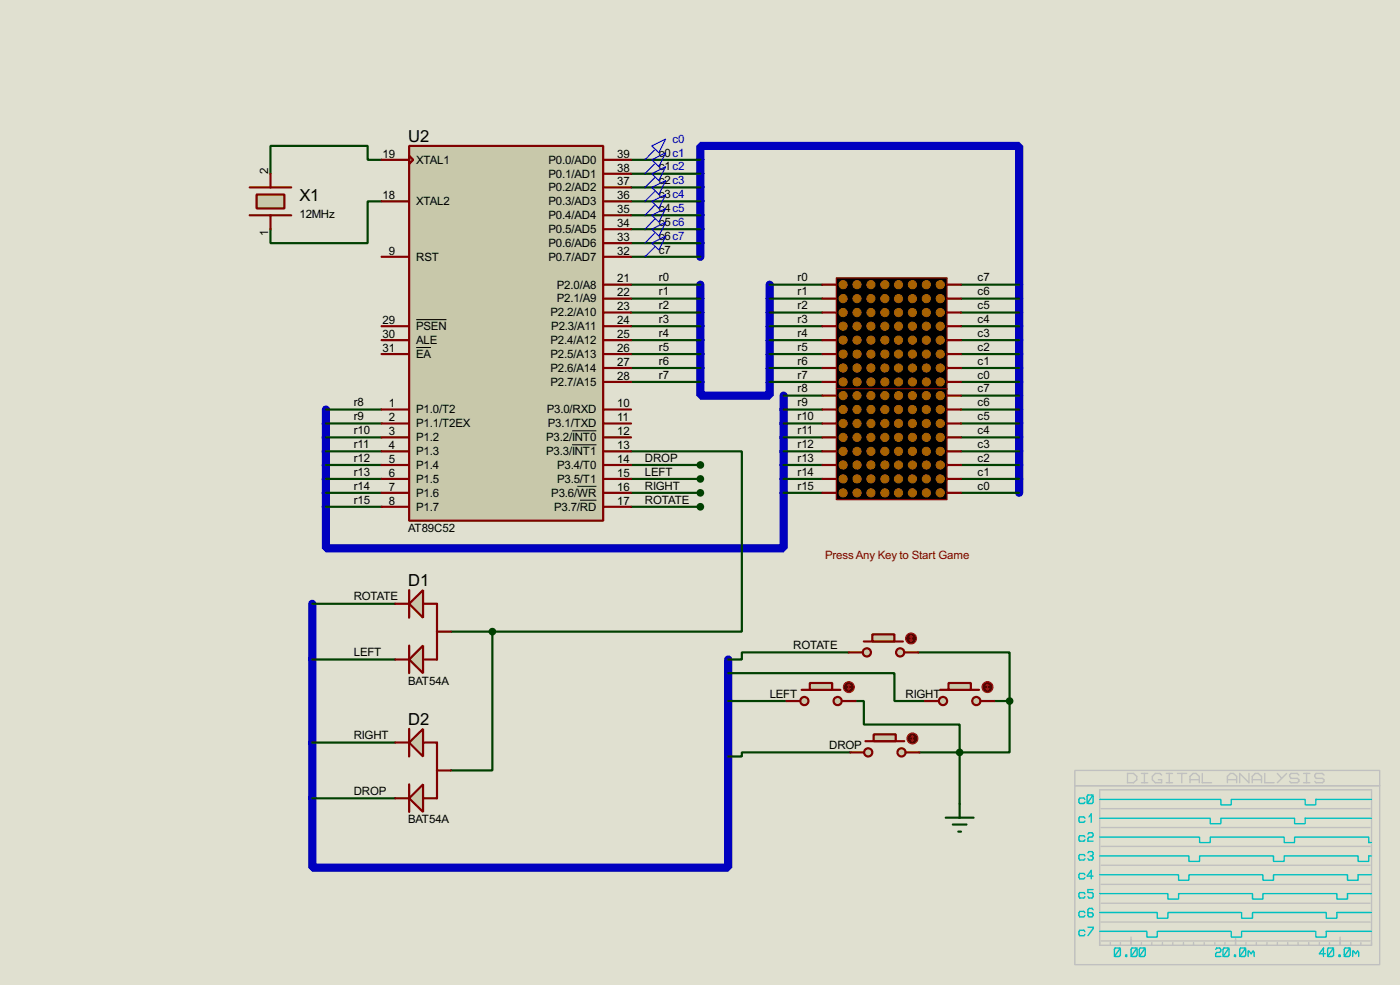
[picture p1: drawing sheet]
<svg xmlns="http://www.w3.org/2000/svg" width="256mm" height="180mm" viewBox="0 0 256 180" stroke-linecap="round" stroke-linejoin="round" font-family="sans-serif">
<path d="M0 0h256.5v180.3h-256.5z" fill="#e0e0d0"/>
<path d="M128.3 47v-20.3h58.4v63.5M128.3 52.1v20.3h12.7v-20.3M143.6 72.4v28h-83.9v-25.4M57.2 110.5v48.3h76.2v-38.1" fill="none" stroke="#0000c0" stroke-width="1.5"/>
<g fill="none" stroke="#004000" stroke-width=".4">
<path d="M69.9 29.3h-2.5v-2.6h-17.8v5.1M69.9 36.9h-2.5v7.6h-17.8v-2.5M115.6 29.3h12.7M115.6 31.8h12.7M115.6 34.3h12.7M115.6 36.9h12.7M115.6 39.4h12.7M115.6 52.1h12.7M115.6 54.7h12.7M115.6 57.2h12.7M115.6 59.7h12.7M115.6 42h12.7"/>
<path d="M115.6 44.5h12.7M115.6 47h12.7M141 52.1h9.7M141 54.7h9.7M141 57.2h9.7M141 59.7h9.7M176.1 52.1h10.6M176.1 54.7h10.6M176.1 57.2h10.6M176.1 59.7h10.6M59.7 75h10.2M59.7 77.5h10.2"/>
<path d="M115.6 62.3h12.7M115.6 64.8h12.7M115.6 67.4h12.7M115.6 69.9h12.7M141 62.3h9.7M141 64.8h9.7M141 67.4h9.7M141 69.9h9.7M143.6 75h7.1M143.6 72.4h7.1M143.6 77.5h7.1M176.1 62.3h10.6"/>
<path d="M176.1 64.8h10.6M176.1 67.4h10.6M176.1 69.9h10.6M176.1 75h10.6M176.1 72.4h10.6M176.1 77.5h10.6M59.7 85.1h10.2M59.7 87.7h10.2M59.7 90.2h10.2M59.7 92.8h10.2M59.7 80.1h10.2M59.7 82.6h10.2"/>
<path d="M115.6 82.6h20.3v33h-45.7M115.6 85.1h12.7M115.6 87.7h12.7M115.6 90.2h12.7M115.6 92.8h12.7M143.6 85.1h7.1M143.6 87.7h7.1M143.6 90.2h7.1M143.6 80.1h7.1M143.6 82.6h7.1M176.1 85.1h10.6M176.1 87.7h10.6"/>
<path d="M176.1 90.2h10.6M176.1 80.1h10.6M176.1 82.6h10.6M57.2 110.5h15.2M82.6 115.6h7.6M90.2 115.6v25.4h-7.6M155.5 119.4h-19.6v1.3h-2.5M168.2 119.4h16.8v8.9M57.2 120.7h15.2M57.2 135.9h15.2M133.4 123.2h30.5v5.1h5.6M133.4 128.3h10.7"/>
<path d="M155.8 137.7h-19.9v.8h-2.5M156.8 128.3h1.5v4.3h17.5v5.1M168.5 137.7h7.3M175.8 137.7v9.4M182.2 128.3h2.8M185 128.3v9.4h-9.2M57.2 146.1h15.2"/>
</g>
<g fill="#c8c8aa" stroke="#800000" stroke-width=".4">
<circle cx="165.1" cy="137.7" r=".75"/>
<circle cx="159" cy="137.7" r=".75"/>
</g>
<path d="M158.6 135.7h7.1" fill="none" stroke="#800000" stroke-width=".4"/>
<path d="M160.1 134.4h4v1.3h-4z" fill="#c8c8aa" stroke="#800000" stroke-width=".4"/>
<path d="M155.8 137.7h2.5M165.9 137.7h2.6" fill="none" stroke="#800000" stroke-width=".4"/>
<circle cx="167.1" cy="135.2" r="1" fill="#400000" stroke="#f00" stroke-width=".2"/>
<path d="M166.9 135.4l.3 .3M167.2 134.7v1M167.2 134.7l-.3 .2M167.2 134.7l.2 .2M167.4 135.4l-.2 .3" fill="none" stroke="#f00" stroke-width=".2"/>
<g fill="#c8c8aa" stroke="#800000" stroke-width=".4">
<circle cx="164.9" cy="119.4" r=".75"/>
<circle cx="158.8" cy="119.4" r=".75"/>
</g>
<path d="M158.3 117.4h7.1" fill="none" stroke="#800000" stroke-width=".4"/>
<path d="M159.8 116.1h4.1v1.3h-4.1z" fill="#c8c8aa" stroke="#800000" stroke-width=".4"/>
<path d="M155.5 119.4h2.5M165.7 119.4h2.5" fill="none" stroke="#800000" stroke-width=".4"/>
<circle cx="166.9" cy="116.9" r="1" fill="#400000" stroke="#f00" stroke-width=".2"/>
<path d="M166.7 117.1l.2 .3M166.9 116.4v1M166.9 116.4l-.2 .2M166.9 116.4l.3 .2M167.2 117.1l-.3 .3" fill="none" stroke="#f00" stroke-width=".2"/>
<g fill="#c8c8aa" stroke="#800000" stroke-width=".4">
<circle cx="153.4" cy="128.3" r=".75"/>
<circle cx="147.3" cy="128.3" r=".75"/>
</g>
<path d="M146.9 126.3h7.1" fill="none" stroke="#800000" stroke-width=".4"/>
<path d="M148.4 125h4.1v1.3h-4.1z" fill="#c8c8aa" stroke="#800000" stroke-width=".4"/>
<path d="M144.1 128.3h2.5M154.2 128.3h2.6" fill="none" stroke="#800000" stroke-width=".4"/>
<circle cx="155.5" cy="125.8" r="1" fill="#400000" stroke="#f00" stroke-width=".2"/>
<path d="M155.2 126l.3 .3M155.5 125.3v1M155.5 125.3l-.3 .2M155.5 125.3l.3 .2M155.8 126l-.3 .3" fill="none" stroke="#f00" stroke-width=".2"/>
<g fill="#c8c8aa" stroke="#800000" stroke-width=".4">
<circle cx="178.8" cy="128.3" r=".75"/>
<circle cx="172.7" cy="128.3" r=".75"/>
</g>
<path d="M172.3 126.3h7.1" fill="none" stroke="#800000" stroke-width=".4"/>
<path d="M173.8 125h4.1v1.3h-4.1z" fill="#c8c8aa" stroke="#800000" stroke-width=".4"/>
<path d="M169.5 128.3h2.5M179.6 128.3h2.6" fill="none" stroke="#800000" stroke-width=".4"/>
<circle cx="180.9" cy="125.8" r="1" fill="#400000" stroke="#f00" stroke-width=".2"/>
<path d="M180.6 126l.3 .3M180.9 125.3v1M180.9 125.3l-.3 .2M180.9 125.3l.3 .2M181.2 126l-.3 .3" fill="none" stroke="#f00" stroke-width=".2"/>
<path d="M173.3 149.7h5.1M174.6 150.9h2.5M175.6 152.2h.5M175.8 147.1v2.6" fill="none" stroke="#004000" stroke-width=".4"/>
<path d="M153.2 50.9h20.3v20.3h-20.3z" fill="#000" stroke="#800000" stroke-width=".2"/>
<g fill="#a86202" stroke="#a86202" stroke-width=".18">
<circle cx="154.4" cy="69.9" r=".75"/>
<circle cx="157" cy="69.9" r=".75"/>
<circle cx="159.5" cy="69.9" r=".75"/>
<circle cx="162.1" cy="69.9" r=".75"/>
<circle cx="164.6" cy="69.9" r=".75"/>
<circle cx="167.1" cy="69.9" r=".75"/>
<circle cx="169.7" cy="69.9" r=".75"/>
<circle cx="172.2" cy="69.9" r=".75"/>
<circle cx="154.4" cy="67.4" r=".75"/>
<circle cx="157" cy="67.4" r=".75"/>
<circle cx="159.5" cy="67.4" r=".75"/>
<circle cx="162.1" cy="67.4" r=".75"/>
<circle cx="164.6" cy="67.4" r=".75"/>
<circle cx="167.1" cy="67.4" r=".75"/>
<circle cx="169.7" cy="67.4" r=".75"/>
<circle cx="172.2" cy="67.4" r=".75"/>
<circle cx="154.4" cy="64.8" r=".75"/>
<circle cx="157" cy="64.8" r=".75"/>
<circle cx="159.5" cy="64.8" r=".75"/>
<circle cx="162.1" cy="64.8" r=".75"/>
<circle cx="164.6" cy="64.8" r=".75"/>
<circle cx="167.1" cy="64.8" r=".75"/>
<circle cx="169.7" cy="64.8" r=".75"/>
<circle cx="172.2" cy="64.8" r=".75"/>
<circle cx="154.4" cy="62.3" r=".75"/>
<circle cx="157" cy="62.3" r=".75"/>
<circle cx="159.5" cy="62.3" r=".75"/>
<circle cx="162.1" cy="62.3" r=".75"/>
<circle cx="164.6" cy="62.3" r=".75"/>
<circle cx="167.1" cy="62.3" r=".75"/>
<circle cx="169.7" cy="62.3" r=".75"/>
<circle cx="172.2" cy="62.3" r=".75"/>
<circle cx="154.4" cy="59.7" r=".75"/>
<circle cx="157" cy="59.7" r=".75"/>
<circle cx="159.5" cy="59.7" r=".75"/>
<circle cx="162.1" cy="59.7" r=".75"/>
<circle cx="164.6" cy="59.7" r=".75"/>
<circle cx="167.1" cy="59.7" r=".75"/>
<circle cx="169.7" cy="59.7" r=".75"/>
<circle cx="172.2" cy="59.7" r=".75"/>
<circle cx="154.4" cy="57.2" r=".75"/>
<circle cx="157" cy="57.2" r=".75"/>
<circle cx="159.5" cy="57.2" r=".75"/>
<circle cx="162.1" cy="57.2" r=".75"/>
<circle cx="164.6" cy="57.2" r=".75"/>
<circle cx="167.1" cy="57.2" r=".75"/>
<circle cx="169.7" cy="57.2" r=".75"/>
<circle cx="172.2" cy="57.2" r=".75"/>
<circle cx="154.4" cy="54.7" r=".75"/>
<circle cx="157" cy="54.7" r=".75"/>
<circle cx="159.5" cy="54.7" r=".75"/>
<circle cx="162.1" cy="54.7" r=".75"/>
<circle cx="164.6" cy="54.7" r=".75"/>
<circle cx="167.1" cy="54.7" r=".75"/>
<circle cx="169.7" cy="54.7" r=".75"/>
<circle cx="172.2" cy="54.7" r=".75"/>
<circle cx="154.4" cy="52.1" r=".75"/>
<circle cx="157" cy="52.1" r=".75"/>
<circle cx="159.5" cy="52.1" r=".75"/>
<circle cx="162.1" cy="52.1" r=".75"/>
<circle cx="164.6" cy="52.1" r=".75"/>
<circle cx="167.1" cy="52.1" r=".75"/>
<circle cx="169.7" cy="52.1" r=".75"/>
<circle cx="172.2" cy="52.1" r=".75"/>
</g>
<g fill="none" stroke="#800000" stroke-width=".4">
<path d="M150.7 59.7h2.5M150.7 57.2h2.5M150.7 54.7h2.5M150.7 52.1h2.5M173.5 59.7h2.6M173.5 57.2h2.6M173.5 54.7h2.6M173.5 52.1h2.6M150.7 69.9h2.5M150.7 67.4h2.5M150.7 64.8h2.5M150.7 62.3h2.5"/>
<path d="M173.5 69.9h2.6M173.5 67.4h2.6M173.5 64.8h2.6M173.5 62.3h2.6"/>
</g>
<g fill="#004000" stroke="#004000" stroke-width=".4">
<circle cx="175.8" cy="137.7" r=".5"/>
<circle cx="184.9" cy="128.3" r=".5"/>
</g>
<path d="M75 110.5l2.5-2.5v5.1z" fill="#c8c8aa" stroke="#800000" stroke-width=".4"/>
<path d="M75 108v5.1" fill="none" stroke="#800000" stroke-width=".4"/>
<path d="M77.5 118.2v5l-2.5-2.5z" fill="#c8c8aa" stroke="#800000" stroke-width=".4"/>
<path d="M72.4 110.5h2.6M75 118.2v5M77.5 110.5h2.6v10.2h-2.6M80.1 115.6h2.5M72.4 120.7h2.6" fill="none" stroke="#800000" stroke-width=".4"/>
<path d="M75 135.9l2.5-2.5v5.1z" fill="#c8c8aa" stroke="#800000" stroke-width=".4"/>
<path d="M75 133.4v5.1" fill="none" stroke="#800000" stroke-width=".4"/>
<path d="M77.5 143.6v5l-2.5-2.5z" fill="#c8c8aa" stroke="#800000" stroke-width=".4"/>
<path d="M72.4 135.9h2.6M77.5 135.9h2.6v10.2h-2.6M72.4 146.1h2.6M75 143.6v5M80.1 141h2.5" fill="none" stroke="#800000" stroke-width=".4"/>
<path d="M75 26.7h35.5v68.6h-35.5z" fill="#c8c8aa" stroke="#800000" stroke-width=".4"/>
<g fill="none" stroke="#800000" stroke-width=".4">
<path d="M45.8 34.3h7.6M45.8 39.4h7.6M69.9 36.9h5.1M69.9 29.3h5.1M75 28.5l.7 .8-.7 .7zM110.5 36.9h5.1M110.5 29.3h5.1M110.5 31.8h5.1M110.5 34.3h5.1M110.5 39.4h5.1M69.9 59.7h5.1M69.9 47h5.1"/>
<path d="M110.5 59.7h5.1M110.5 47h5.1M110.5 42h5.1M110.5 44.5h5.1M110.5 52.1h5.1M110.5 54.7h5.1M110.5 57.2h5.1M69.9 62.3h5.1M69.9 64.8h5.1M69.9 75h5.1M69.9 77.5h5.1M110.5 62.3h5.1"/>
<path d="M110.5 64.8h5.1M110.5 75h5.1M110.5 77.5h5.1M110.5 69.9h5.1M110.5 67.4h5.1M150.7 75h2.5M150.7 77.5h2.5M150.7 72.4h2.5M173.5 75h2.6M173.5 77.5h2.6M173.5 72.4h2.6M69.9 80.1h5.1"/>
<path d="M69.9 82.6h5.1M69.9 85.1h5.1M69.9 87.7h5.1M69.9 90.2h5.1M69.9 92.8h5.1M110.5 80.1h5.1M110.5 82.6h5.1M110.5 85.1h5.1M110.5 87.7h5.1M110.5 90.2h5.1M110.5 92.8h5.1M150.7 80.1h2.5"/>
<path d="M150.7 82.6h2.5M150.7 85.1h2.5M150.7 87.7h2.5M150.7 90.2h2.5M173.5 80.1h2.6M173.5 82.6h2.6M173.5 85.1h2.6M173.5 87.7h2.6M173.5 90.2h2.6"/>
</g>
<path d="M76.3 58.5h5.5M76.3 63.6h2.7M104.8 78.9h4.5M104.8 81.4h4.5M105.8 89h3.5M106.3 91.6h3" fill="none" stroke="#000" stroke-width=".18"/>
<g fill="#004000" stroke="#004000" stroke-width=".4">
<circle cx="90.2" cy="115.6" r=".5"/>
<circle cx="128.3" cy="85.1" r=".5"/>
<circle cx="128.3" cy="87.7" r=".5"/>
<circle cx="128.3" cy="90.2" r=".5"/>
<circle cx="128.3" cy="92.8" r=".5"/>
</g>
<path d="M153.2 71.2h20.3v20.3h-20.3z" fill="#000" stroke="#800000" stroke-width=".2"/>
<g fill="#a86202" stroke="#a86202" stroke-width=".18">
<circle cx="154.4" cy="90.2" r=".75"/>
<circle cx="157" cy="90.2" r=".75"/>
<circle cx="159.5" cy="90.2" r=".75"/>
<circle cx="162.1" cy="90.2" r=".75"/>
<circle cx="164.6" cy="90.2" r=".75"/>
<circle cx="167.1" cy="90.2" r=".75"/>
<circle cx="169.7" cy="90.2" r=".75"/>
<circle cx="172.2" cy="90.2" r=".75"/>
<circle cx="154.4" cy="87.7" r=".75"/>
<circle cx="157" cy="87.7" r=".75"/>
<circle cx="159.5" cy="87.7" r=".75"/>
<circle cx="162.1" cy="87.7" r=".75"/>
<circle cx="164.6" cy="87.7" r=".75"/>
<circle cx="167.1" cy="87.7" r=".75"/>
<circle cx="169.7" cy="87.7" r=".75"/>
<circle cx="172.2" cy="87.7" r=".75"/>
<circle cx="154.4" cy="85.1" r=".75"/>
<circle cx="157" cy="85.1" r=".75"/>
<circle cx="159.5" cy="85.1" r=".75"/>
<circle cx="162.1" cy="85.1" r=".75"/>
<circle cx="164.6" cy="85.1" r=".75"/>
<circle cx="167.1" cy="85.1" r=".75"/>
<circle cx="169.7" cy="85.1" r=".75"/>
<circle cx="172.2" cy="85.1" r=".75"/>
<circle cx="154.4" cy="82.6" r=".75"/>
<circle cx="157" cy="82.6" r=".75"/>
<circle cx="159.5" cy="82.6" r=".75"/>
<circle cx="162.1" cy="82.6" r=".75"/>
<circle cx="164.6" cy="82.6" r=".75"/>
<circle cx="167.1" cy="82.6" r=".75"/>
<circle cx="169.7" cy="82.6" r=".75"/>
<circle cx="172.2" cy="82.6" r=".75"/>
<circle cx="154.4" cy="80.1" r=".75"/>
<circle cx="157" cy="80.1" r=".75"/>
<circle cx="159.5" cy="80.1" r=".75"/>
<circle cx="162.1" cy="80.1" r=".75"/>
<circle cx="164.6" cy="80.1" r=".75"/>
<circle cx="167.1" cy="80.1" r=".75"/>
<circle cx="169.7" cy="80.1" r=".75"/>
<circle cx="172.2" cy="80.1" r=".75"/>
<circle cx="154.4" cy="77.5" r=".75"/>
<circle cx="157" cy="77.5" r=".75"/>
<circle cx="159.5" cy="77.5" r=".75"/>
<circle cx="162.1" cy="77.5" r=".75"/>
<circle cx="164.6" cy="77.5" r=".75"/>
<circle cx="167.1" cy="77.5" r=".75"/>
<circle cx="169.7" cy="77.5" r=".75"/>
<circle cx="172.2" cy="77.5" r=".75"/>
<circle cx="154.4" cy="75" r=".75"/>
<circle cx="157" cy="75" r=".75"/>
<circle cx="159.5" cy="75" r=".75"/>
<circle cx="162.1" cy="75" r=".75"/>
<circle cx="164.6" cy="75" r=".75"/>
<circle cx="167.1" cy="75" r=".75"/>
<circle cx="169.7" cy="75" r=".75"/>
<circle cx="172.2" cy="75" r=".75"/>
<circle cx="154.4" cy="72.4" r=".75"/>
<circle cx="157" cy="72.4" r=".75"/>
<circle cx="159.5" cy="72.4" r=".75"/>
<circle cx="162.1" cy="72.4" r=".75"/>
<circle cx="164.6" cy="72.4" r=".75"/>
<circle cx="167.1" cy="72.4" r=".75"/>
<circle cx="169.7" cy="72.4" r=".75"/>
<circle cx="172.2" cy="72.4" r=".75"/>
</g>
<g fill="none" stroke="#c0c0c0" stroke-width=".25">
<path d="M196.9 141h55.9v35.6h-55.9zM196.9 143.8h55.9M201.5 144.6h49.8v28.4h-49.8zM201.7 148h49.3M201.7 151.5h49.3M201.7 154.9h49.3M201.7 158.4h49.3M206.6 141.6h1.1l.6 .5v.6l-.6 .6h-1.1zM209.1 141.6h1.2M209.1 143.3h1.2M209.7 141.6v1.7M212.8 141.9l-.3-.3h-.8l-.6 .5v.6l.6 .6h1.1v-.6h-.6"/>
<path d="M213.7 141.6h1.1M213.7 143.3h1.1M214.2 141.6v1.7M215.7 141.6h1.7M216.5 141.6v1.7M218 143.3v-1.2l.6-.5h.5l.6 .5v1.2M218 142.7h1.7M220.3 141.6v1.7h1.7M224.9 143.3v-1.2l.5-.5h.6l.6 .5v1.2M224.9 142.7h1.7M228.8 141.6v1.7l-1.7-1.7v1.7M229.4 143.3v-1.2l.6-.5h.5l.6 .5v1.2"/>
<path d="M229.4 142.7h1.7M231.7 141.6v1.7h1.7M234 141.6l.8 .9M235.7 141.6l-1.7 1.7M238 141.9l-.3-.3h-1.2l-.2 .3v.2l.2 .4h1.2l.3 .2v.3l-.3 .3h-1.2l-.2-.3M238.8 141.6h1.2M238.8 143.3h1.2M239.4 141.6v1.7M242.6 141.9l-.3-.3h-1.2l-.2 .3v.2l.2 .4h1.2l.3 .2v.3l-.3 .3h-1.2l-.2-.3M201.7 161.9h49.3M201.7 165.3h49.3M201.7 168.8h49.3"/>
<path d="M201.7 172.2h49.3M203.4 172.5v.5M205.3 172.5v.5M207.2 171.5v1.5M209.1 172.5v.5M211 172.5v.5M213 172.5v.5M214.9 172.5v.5M216.8 172.5v.5M218.7 172.5v.5M220.6 172.5v.5M222.6 172.5v.5"/>
<path d="M224.4 172.5v.5M226.4 171.5v1.5M228.3 172.5v.5M230.2 172.5v.5M232.1 172.5v.5M234 172.5v.5M235.9 172.5v.5M237.8 172.5v.5M239.8 172.5v.5M241.7 172.5v.5M243.6 172.5v.5M245.5 171.5v1.5"/>
<path d="M247.5 172.5v.5M249.3 172.5v.5"/>
</g>
<g fill="none" stroke="#00c0c0" stroke-width=".25">
<path d="M198.8 146.3l-.2-.2h-.8l-.1 .2v.5l.1 .3h.8l.2-.3M198.8 149.8l-.2-.3h-.8l-.1 .3v.5l.1 .2h.8l.2-.2M198.8 153.2l-.2-.2h-.8l-.1 .2v.5l.1 .3h.8l.2-.3M198.8 156.7l-.2-.3h-.8l-.1 .3v.5l.1 .2h.8l.2-.2M199.3 145.5h.8l.2 .3v1l-.2 .3h-.8l-.1-.3v-1zM199.3 152.7l.2-.3h.6l.2 .3v.3l-.2 .2h-.6l-.2 .3v.5h1M199.3 156.1l.2-.2h.6l.2 .2v.3l-.2 .3M199.5 149.5l.4-.5v1.5M199.7 156.7h.4M200.1 156.7l.2 .2v.3l-.2 .2h-.6l-.2-.2M200.3 145.5l-1.1 1.6M201.5 146.3h22.2v1h1.9v-1h13.5v1h2v-1h10.2"/>
<path d="M201.5 149.8h20.2v1h2v-1h13.5v1h1.9v-1h12.2M201.5 153.2h18.3v1h1.9v-1h13.6v1h1.9v-1h13.6v1h.5M201.5 156.7h16.3v1h2v-1h13.5v1h2v-1h13.5v1h2v-1h.5M198.8 160.1l-.2-.2h-.8l-.1 .2v.5l.1 .3h.8l.2-.3M198.8 163.6l-.2-.2h-.8l-.1 .2v.5l.1 .3h.8l.2-.3M198.8 167.1l-.2-.3h-.8l-.1 .3v.5l.1 .2h.8l.2-.2M198.8 170.5l-.2-.2h-.8l-.1 .2v.5l.1 .3h.8l.2-.3M199.3 169.7h1v.3l-1 1.3M200.3 162.8h-1v.6h.8l.2 .2v.5l-.2 .3h-.6l-.2-.3M200.3 166.5l-.2-.2h-.6l-.2 .2v1.1l.2 .2h.6l.2-.2v-.3l-.2-.2h-.8M200.3 160.4h-1.1l.7-1.1v1.6M201.5 160.1h14.4v1h1.9v-1h13.6v1h1.9v-1h13.6v1h1.9v-1h2.5"/>
<path d="M201.5 163.6h12.5v1h1.9v-1h13.6v1h1.9v-1h13.5v1h2v-1h4.4M201.5 167h10.5v1.1h2v-1.1h13.5v1.1h2v-1.1h13.5v1.1h1.9v-1.1h6.4M201.5 170.5h8.6v1h1.9v-1h13.6v1h1.9v-1h13.6v1h1.9v-1h8.3M204.3 173.5h.8l.2 .3v1l-.2 .3h-.8l-.1-.3v-1zM205.3 173.5l-1.1 1.6M206.2 174.8h.2v.3h-.2zM207.4 173.5h.7l.2 .3v1l-.2 .3h-.7l-.2-.3v-1zM208.3 173.5l-1.1 1.6M208.9 173.5h.7l.2 .3v1l-.2 .3h-.7l-.2-.3v-1zM209.8 173.5l-1.1 1.6M222.7 173.8l.2-.3h.6l.2 .3v.3l-.2 .2h-.6l-.2 .3v.5h1M224.2 173.5h.8l.2 .3v1l-.2 .3h-.8l-.1-.3v-1z"/>
<path d="M225.2 173.5l-1.1 1.6M226.2 174.8h.2v.3h-.2zM227.3 173.5h.7l.2 .3v1l-.2 .3h-.7l-.2-.3v-1zM228.2 173.5l-1.1 1.6M228.7 174.1v1M228.7 174.3l.1-.2 .4 .5 .4-.5 .2 .2v.8M242.8 174.6h-1.1l.8-1.1v1.6M243.4 173.5h.7l.2 .3v1l-.2 .3h-.7l-.2-.3v-1zM244.3 173.5l-1.1 1.6M245.3 174.8h.2v.3h-.2zM246.4 173.5h.8l.2 .3v1l-.2 .3h-.8l-.1-.3v-1zM247.4 173.5l-1.1 1.6"/>
<path d="M247.8 174.1v1M247.8 174.3l.2-.2 .4 .5 .3-.5 .2 .2v.8"/>
</g>
<g fill="none" stroke="#0000c0" stroke-width=".2">
<path d="M119.4 26.7l2.6-1.2-1.3 2.5zM119.4 29.3l2.6-1.3-1.3 2.5zM119.4 31.8l2.6-1.3-1.3 2.6zM119.4 34.3l2.6-1.2-1.3 2.5zM119.4 36.9l2.6-1.3-1.3 2.6zM119.4 39.4l2.6-1.2-1.3 2.5zM119.9 27.5l-1.7 1.8M119.9 30l-1.7 1.8M119.9 32.6l-1.7 1.7M119.9 35.1l-1.7 1.8M119.9 37.6l-1.7 1.8M119.4 42l2.6-1.3-1.3 2.5z"/>
<path d="M119.4 44.5l2.6-1.3-1.3 2.6zM119.9 40.2l-1.7 1.8M119.9 42.7l-1.7 1.8M119.9 45.3l-1.7 1.7"/>
</g>
<path d="M47 35.6h5.1v2.6h-5.1z" fill="#c8c8aa" stroke="#800000" stroke-width=".4"/>
<path d="M49.6 31.8v2.5M49.6 39.4v2.6" fill="none" stroke="#800000" stroke-width=".4"/>
<g font-size="3.4">
<text x="74.8" y="25.9">U2</text>
<text x="54.9" y="36.9">X1</text>
<text x="74.8" y="107.2">D1</text>
<text x="74.8" y="132.6">D2</text>
</g>
<g font-size="2.4">
<text x="70.1" y="28.9">19</text>
<text x="76.3" y="30">XTAL1</text>
<text x="100.5" y="30">P0.0/AD0</text>
<text x="113.1" y="28.9">39</text>
<text x="120.7" y="28.6">c0c1</text>
<text x="49.2" y="31.8" transform="rotate(-90 49.2 31.8)">2</text>
<text x="100.5" y="32.5">P0.1/AD1</text>
<text x="100.5" y="35">P0.2/AD2</text>
<text x="113.1" y="31.4">38</text>
<text x="113.1" y="33.9">37</text>
<text x="120.7" y="31.2">c1c2</text>
<text x="120.7" y="33.7">c2c3</text>
<text x="54.9" y="39.9">12MHz</text>
<text x="70.1" y="36.5">18</text>
<text x="76.3" y="37.6">XTAL2</text>
<text x="100.5" y="37.6">P0.3/AD3</text>
<text x="100.5" y="40.1">P0.4/AD4</text>
<text x="113.1" y="36.5">36</text>
<text x="113.1" y="39">35</text>
<text x="113.1" y="41.6">34</text>
<text x="120.7" y="36.3">c3c4</text>
<text x="120.7" y="38.8">c4c5</text>
<text x="120.7" y="41.3">c5c6</text>
<text x="49.2" y="43.1" transform="rotate(-90 49.2 43.1)">1</text>
<text x="71.3" y="46.6">9</text>
<text x="76.3" y="47.7">RST</text>
<text x="100.5" y="42.7">P0.5/AD5</text>
<text x="100.5" y="45.2">P0.6/AD6</text>
<text x="100.5" y="47.7">P0.7/AD7</text>
<text x="113.1" y="44.1">33</text>
<text x="113.1" y="46.6">32</text>
<text x="120.7" y="43.9">c6c7</text>
<text x="120.7" y="46.4">c7</text>
<text x="102" y="52.8">P2.0/A8</text>
<text x="113.1" y="51.7">21</text>
<text x="120.7" y="51.5">r0</text>
<text x="146.1" y="51.5">r0</text>
<text x="179.1" y="51.5">c7</text>
<text x="70.1" y="59.3">29</text>
<text x="100.9" y="57.9">P2.2/A10</text>
<text x="102" y="55.4">P2.1/A9</text>
<text x="113.1" y="54.3">22</text>
<text x="113.1" y="56.8">23</text>
<text x="113.1" y="59.3">24</text>
<text x="120.7" y="54">r1</text>
<text x="120.7" y="56.6">r2</text>
<text x="120.7" y="59.1">r3</text>
<text x="146.1" y="59.1">r3</text>
<text x="146.1" y="56.6">r2</text>
<text x="146.1" y="54">r1</text>
<text x="179.1" y="54">c6</text>
<text x="179.1" y="56.6">c5</text>
<text x="179.1" y="59.1">c4</text>
<text x="70.1" y="61.9">30</text>
<text x="70.1" y="64.4">31</text>
<text x="76.3" y="63">ALE</text>
<text x="76.3" y="65.5">EA</text>
<text x="76.3" y="60.4">PSEN</text>
<text x="100.9" y="63">P2.4/A12</text>
<text x="100.9" y="65.5">P2.5/A13</text>
<text x="101" y="60.4">P2.3/A11</text>
<text x="113.1" y="61.9">25</text>
<text x="113.1" y="64.4">26</text>
<text x="120.7" y="61.7">r4</text>
<text x="120.7" y="64.2">r5</text>
<text x="146.1" y="64.2">r5</text>
<text x="146.1" y="61.7">r4</text>
<text x="179.1" y="61.7">c3</text>
<text x="179.1" y="64.2">c2</text>
<text x="100.9" y="70.6">P2.7/A15</text>
<text x="100.9" y="68.1">P2.6/A14</text>
<text x="113.1" y="69.5">28</text>
<text x="113.1" y="67">27</text>
<text x="120.7" y="66.7">r6</text>
<text x="120.7" y="69.3">r7</text>
<text x="146.1" y="69.3">r7</text>
<text x="146.1" y="66.7">r6</text>
<text x="146.1" y="71.8">r8</text>
<text x="179.1" y="66.7">c1</text>
<text x="179.1" y="69.3">c0</text>
<text x="179.1" y="71.8">c7</text>
<text x="64.8" y="74.4">r8</text>
<text x="64.8" y="76.9">r9</text>
<text x="71.3" y="74.6">1</text>
<text x="71.3" y="77.1">2</text>
<text x="76.3" y="75.7">P1.0/T2</text>
<text x="100.2" y="75.7">P3.0/RXD</text>
<text x="113.1" y="74.6">10</text>
<text x="113.1" y="77.1">11</text>
<text x="146.1" y="74.4">r9</text>
<text x="146.1" y="76.9">r10</text>
<text x="179.1" y="74.4">c6</text>
<text x="179.1" y="76.9">c5</text>
<text x="64.8" y="79.5">r10</text>
<text x="64.8" y="82">r11</text>
<text x="71.3" y="79.7">3</text>
<text x="71.3" y="82.2">4</text>
<text x="76.3" y="78.2">P1.1/T2EX</text>
<text x="76.3" y="80.8">P1.2</text>
<text x="76.3" y="83.3">P1.3</text>
<text x="100.1" y="80.8">P3.2/INT0</text>
<text x="100.1" y="83.3">P3.3/INT1</text>
<text x="100.4" y="78.2">P3.1/TXD</text>
<text x="113.1" y="79.7">12</text>
<text x="113.1" y="82.2">13</text>
<text x="146.1" y="79.5">r11</text>
<text x="146.1" y="82">r12</text>
<text x="179.1" y="79.5">c4</text>
<text x="179.1" y="82">c3</text>
<text x="64.8" y="84.5">r12</text>
<text x="64.8" y="87.1">r13</text>
<text x="64.8" y="89.6">r14</text>
<text x="71.3" y="84.7">5</text>
<text x="71.3" y="87.3">6</text>
<text x="71.3" y="89.8">7</text>
<text x="76.3" y="85.8">P1.4</text>
<text x="76.3" y="88.4">P1.5</text>
<text x="102.1" y="85.8">P3.4/T0</text>
<text x="102.1" y="88.4">P3.5/T1</text>
<text x="113.1" y="84.7">14</text>
<text x="113.1" y="89.8">16</text>
<text x="113.1" y="87.3">15</text>
<text x="118.2" y="84.5">DROP</text>
<text x="118.2" y="87.1">LEFT</text>
<text x="118.2" y="89.6">RIGHT</text>
<text x="146.1" y="84.5">r13</text>
<text x="146.1" y="87.1">r14</text>
<text x="146.1" y="89.6">r15</text>
<text x="179.1" y="89.6">c0</text>
<text x="179.1" y="84.5">c2</text>
<text x="179.1" y="87.1">c1</text>
<text x="64.8" y="92.2">r15</text>
<text x="71.3" y="92.4">8</text>
<text x="76.3" y="90.9">P1.6</text>
<text x="76.3" y="93.5">P1.7</text>
<text x="101" y="90.9">P3.6/WR</text>
<text x="101.5" y="93.5">P3.7/RD</text>
<text x="113.1" y="92.4">17</text>
<text x="118.2" y="92.2">ROTATE</text>
<text x="74.8" y="97.4">AT89C52</text>
<text x="64.8" y="109.9">ROTATE</text>
<text x="145.3" y="118.8">ROTATE</text>
<text x="64.8" y="120.1">LEFT</text>
<text x="74.8" y="125.3">BAT54A</text>
<text x="141" y="127.7">LEFT</text>
<text x="165.9" y="127.7">RIGHT</text>
<text x="64.8" y="135.3">RIGHT</text>
<text x="151.9" y="137.1">DROP</text>
<text x="64.8" y="145.5">DROP</text>
<text x="74.8" y="150.7">BAT54A</text>
</g>
<text font-size="2.4" fill="#0000c0" x="123.2" y="26.1">c0</text>
<text font-size="2.4" fill="#800000" x="151.2" y="102.3">Press Any Key to Start Game</text>
</svg>
